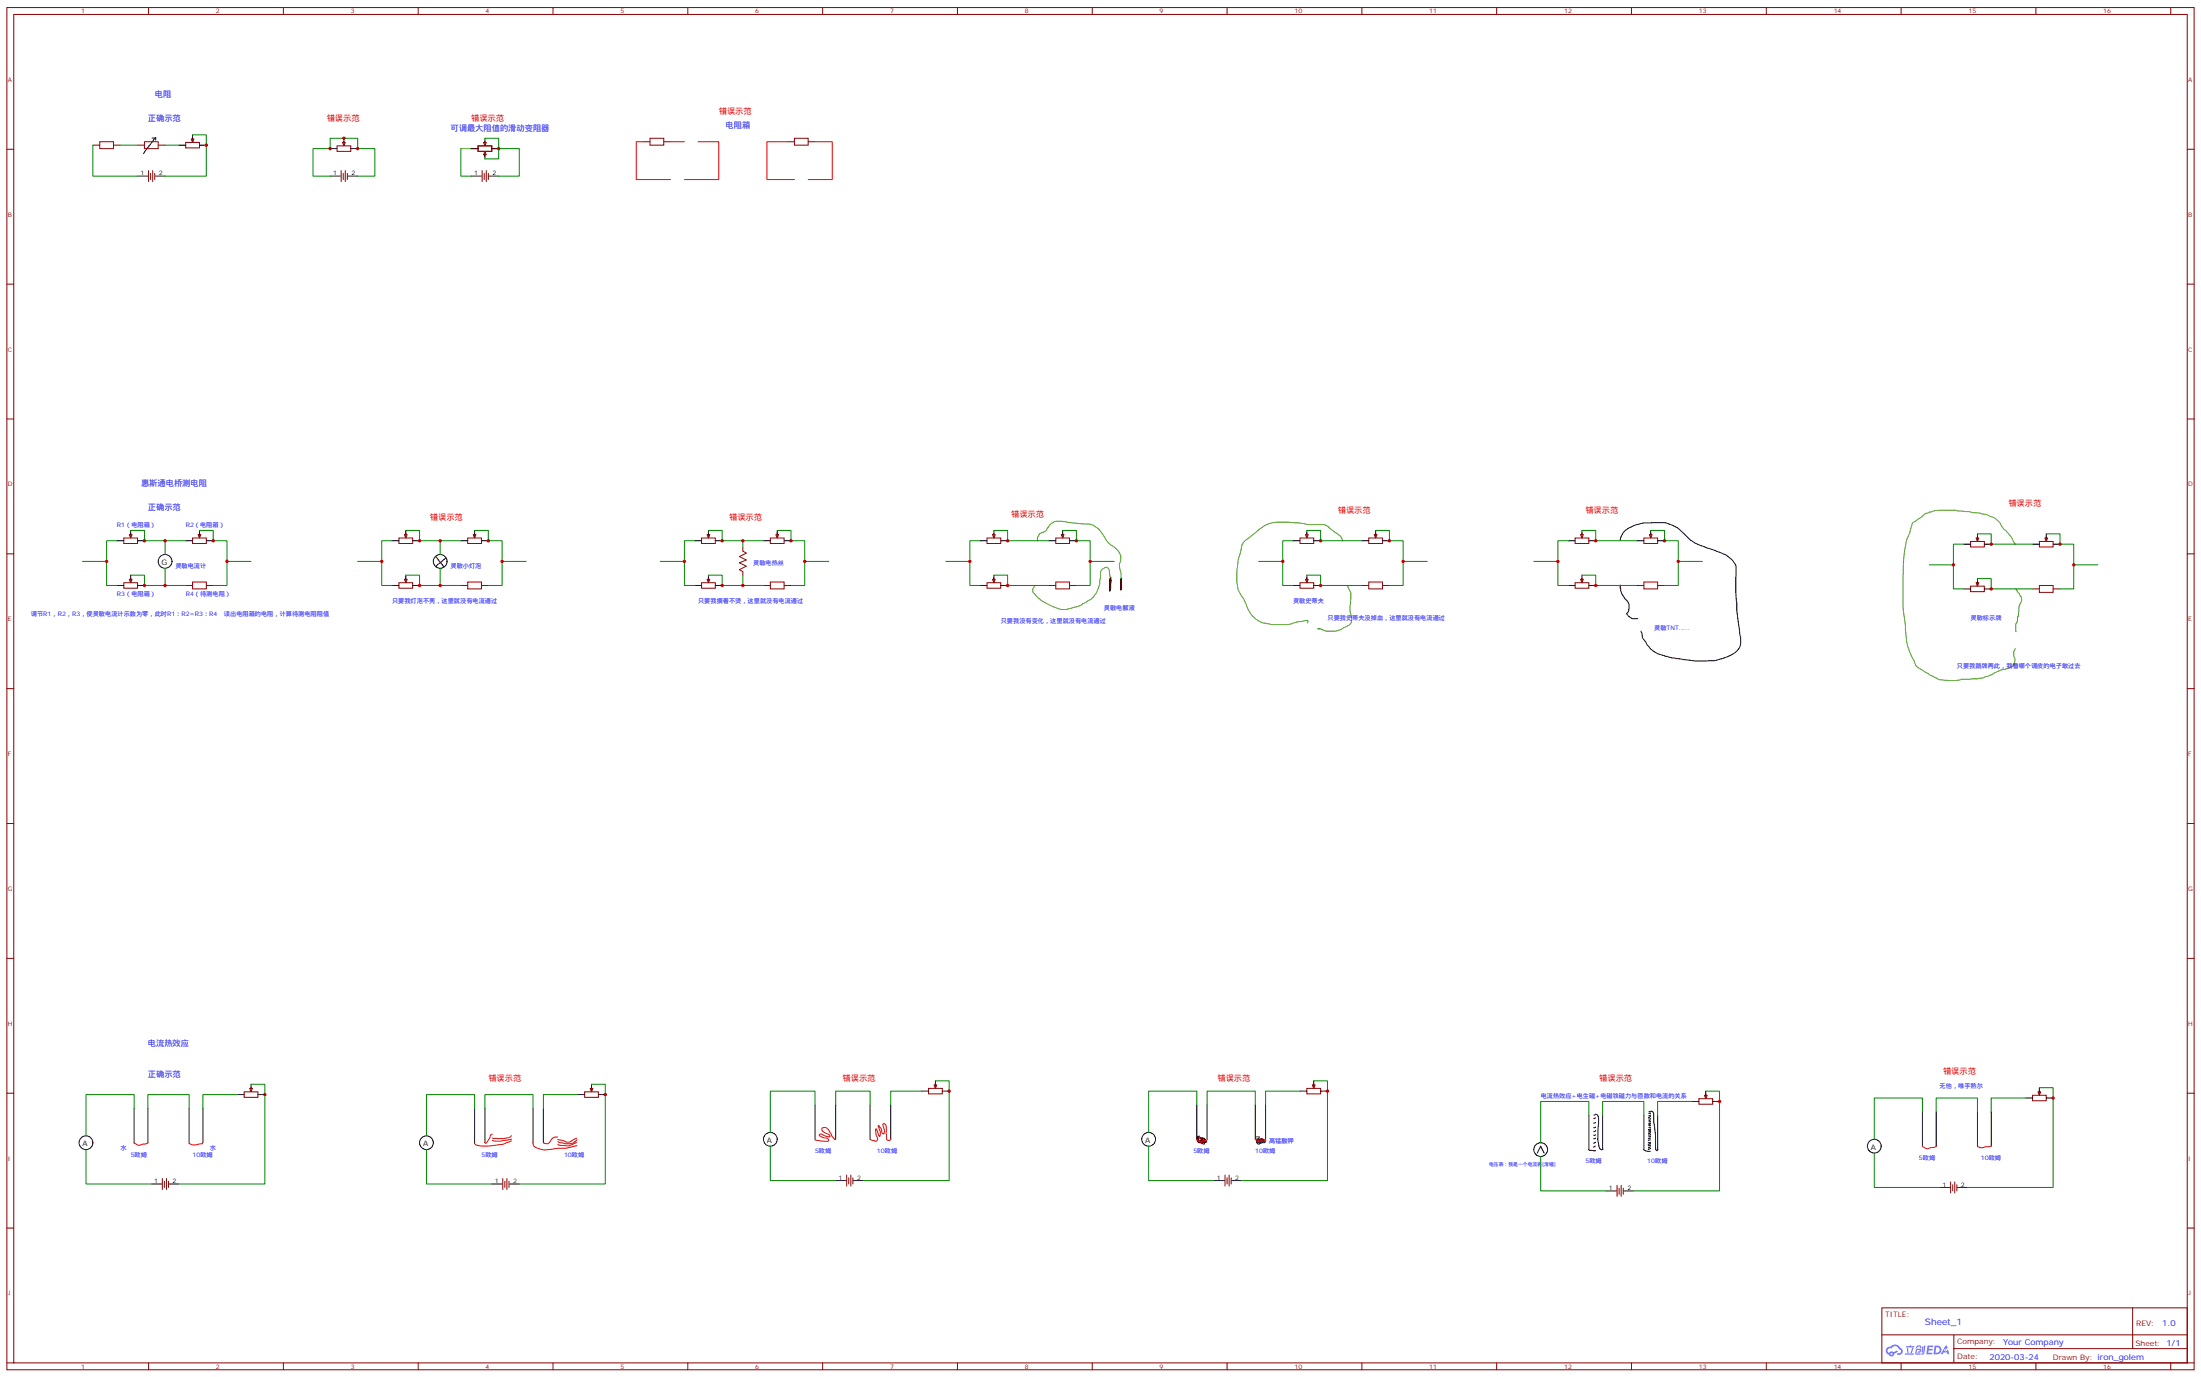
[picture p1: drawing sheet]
<svg xmlns="http://www.w3.org/2000/svg" width="1129mm" height="706mm" viewBox="0 0 1129 706" stroke-linecap="round" stroke-linejoin="round" font-family="sans-serif">
<path d="M236 76h6M532 277l1-2a5 5 0 0 1 3-3l3-3 3-2 13 2a12 12 0 0 1 12 8l3 3a7 7 0 0 1 4 10l1 7M688 277a9 9 0 0 0-5-5l-4-3h-7l-6-1h-10a24 24 0 0 0-15 7 9 9 0 0 0-5 9l-1 2a51 51 0 0 0 0 15l3 7a18 18 0 0 0 10 12h4h9l9-2h1v1M1034 279l-2-4-9-9a50 50 0 0 0-19-4h-9a21 21 0 0 0-12 5 4 4 0 0 0-3 5 57 57 0 0 0-4 24v14l1 8a46 46 0 0 0 5 23l2 2a25 25 0 0 0 21 6l5-1a35 35 0 0 0 16-4l5-2 2-1 1-2-1-5 1-1M570 296l-1-3a2 2 0 0 0-2-2 2 2 0 0 0-2 1l-1 1v7l-2 4a22 22 0 0 1-15 9 24 24 0 0 1-15-7l-2-3v-1l1-2M691 300l2 4-1 9 1 6v1l-5 3-3 1h-5l-3-2h-1h1M1034 302l1 1a6 6 0 0 1 2 6l-1 2-1 7-1 2v4" fill="none" stroke="#690" stroke-width=".51"/>
<g fill="none" stroke="#000" stroke-width=".51">
<path d="M78 71h2M80 71v1M80 71l-6 8M831 277a10 10 0 0 1 9-8l3-1h11a22 22 0 0 1 13 9l4 2 8 3a16 16 0 0 1 11 8 201 201 0 0 0 3 37 9 9 0 0 1-8 10 36 36 0 0 1-21 1 33 33 0 0 1-17-5 18 18 0 0 1-5-9M224 285l4 5M229 286l-5 4M570 296l-1 7 1-7-1 1v4l1-3-1 5M570 297v1M575 296v7v-6v5v-5M831 300l1 5 4 5-1 3a2 2 0 0 0 0 2 2 2 0 0 0 1 2h1h3M69 568v18M76 568v18"/>
<path d="M97 568v18M104 568v18M243 568v18M249 568v18M273 568v18M279 568v18M418 567v17M429 567v17M446 567v17M457 567v17M614 567v17M619 567v17"/>
<path d="M644 567v17M649 567v17M815 572v17M817 572l2-1 1 1v13l1 4v1l1-1M818 573l-1 1M818 578h-1M818 576h-1M818 580h-1M822 572v17M843 572v17M846 570h1l1 1 1 18 1 1v-1v-17M846 575h.1"/>
<path d="M846 580h-1M847 574l-1 1M847 573h-1M847 576l-1 1M847 578h-1M847 579h-1M847 577h-1M847 572h-1M847 576h-1M847 574h-1M847 571h-1M986 570v18"/>
<path d="M993 570v18M1014 570v18M1021 570v18M788 591l2-3 2 3M815 590h3M818 588h-1M818 586h-1M818 584h-1M818 582h-1M843 589l1 1h2M846 589h-1M846 588h-1"/>
<path d="M846 580v1M847 586l-2 1M847 584l-2 1M847 583l-1 1M847 581h-1M847 586h-2M847 582l-1 1M847 582h-1M847 587h-2"/>
<circle cx="85" cy="288" r="4"/>
<circle cx="226" cy="288" r="4"/>
<circle cx="44" cy="586" r="4"/>
<circle cx="219" cy="586" r="4"/>
<circle cx="395" cy="584" r="4"/>
<circle cx="589" cy="584" r="4"/>
<circle cx="790" cy="589" r="4"/>
<circle cx="961" cy="588" r="4"/>
</g>
<g fill="none" stroke="#f00" stroke-width=".51">
<path d="M69 586l2 1 5-1M97 586l2 1 5-1M252 582l-2 4h-1M262 585l-4 2-8 1-5-1-2-1M262 582v1l-4 1h-5M262 584l-5 1h-4M273 586l1 2 2 1a15 15 0 0 0 10 0h4l6-2M286 583l-3 1-2 2h-2M296 586l-4 2-5-1h-1M296 584l-4 2-6-2M296 584l-2 2-2 1-6-2M429 584l-2-1-2-3a2.7 2.7 0 0 0-3-1v1l3 2 1 1-5-1h-1l2 1 2 1 1 1h-2l-5-1"/>
<path d="M457 584l-1 1-1-1v-7l-2-1v5h-1v-2l-2-2 2 3-1 3-2-4 1 6h-1l-3-1M614 584l2 2 3-2M644 584l2 1h3v-1M986 588l2 1 5-1M1021 588h-4h-3"/>
</g>
<path d="M646 585v1h1v-1h-1v1h1l-2-1a1.2 1.2 0 0 1 1-1 1.2 1.2 0 0 1 1 1v1h-2a1.7 1.7 0 0 1 1-2 1.7 1.7 0 0 1 2 1 3 3 0 0 1-4-2h2a2.3 2.3 0 0 0-1 3l1 1v-1v-1l-1-1 1 1h2l1 1h-2v-1h2l-1 1" fill="none" stroke="#606" stroke-width=".51"/>
<path d="M617 585l1-1-1-1-1 3-2-1a1 1 0 0 1 0-2 1 1 0 0 1 1 0l2 2h-1a1 1 0 0 1 1-1 1 1 0 0 1 1 1v2h-1l-1-1h1h-1h-2l1-3-1 1h1l2 2h2l-2-1h2a2.4 2.4 0 0 0-2-1 2.4 2.4 0 0 0-3 1l1 1v-1" fill="none" stroke="#603" stroke-width=".51"/>
<g fill="none" stroke="#870000" stroke-width=".51">
<path d="M4 4h1121v698h-1121zM7 7h1115v692h-1115zM76 4v3M145 4v3M214 4v3M284 4v3M353 4v3M422 4v3M491 4v3M560 4v3M629 4v3M698 4v3"/>
<path d="M768 4v3M837 4v3M906 4v3M975 4v3M1044 4v3M1113 4v3M4 77h3M1122 77h3M4 146h3M1122 146h3M4 215h3M1122 215h3"/>
<path d="M4 284h3M1122 284h3M4 353h3M1122 353h3M4 422h3M1122 422h3M4 491h3M1122 491h3M4 561h3M1122 561h3M4 630h3M1122 630h3"/>
<path d="M965 671h157v28h-157zM1094 671v21M4 699h3M76 699v3M145 699v3M214 699v3M284 699v3M353 699v3M422 699v3M491 699v3M560 699v3M629 699v3"/>
<path d="M698 699v3M768 699v3M837 699v3M906 699v3M965 684h157M975 699v3M1002 692h120M1002 684v15M1044 699v3M1113 699v3M1122 699h3"/>
</g>
<g fill="#5487ff">
<path d="M989 690h3a1.6 1.6 0 0 1-3 1v1h2h-2v2h2h-3z"/>
<path d="M998 690h1v1l-1 1a.7 .7 0 0 0-1 0 .7 .7 0 0 0 1 1 .7 .7 0 0 0 1-1l1 2h-1v-1h-2l-1 1h-1z"/>
<path d="M986 690h1l-1 4z"/>
<path d="M987 690h1l-1 4-1 1v-1z"/>
<path d="M983 690h2l1 1-2-1-1 1z"/>
<path d="M983 692h2v1l-1 1 1-2h-2v2h2v1l-3-1z"/>
<path d="M977 694h5l-5 1z"/>
<path d="M981 691l-1 3z"/>
<path d="M978 691h1v3z"/>
<path d="M978 690h2l2 1h-4z"/>
<path d="M992 690v4h1a2.4 2.4 0 0 0 3-2 2.4 2.4 0 0 0-4-2zM993 691a1.5 1.5 0 0 1 2 1 1.5 1.5 0 0 1-2 2z"/>
<path d="M968 691a2.7 2.7 0 0 0 0 3 2.7 2.7 0 0 0 3 1l1-1 1-1v-1l-2 1a1.4 1.4 0 0 0-2 1 1.3 1.3 0 0 1-1-2 1.3 1.3 0 0 1 2 0 2.3 2.3 0 0 1 2-2 2.3 2.3 0 0 1 2 2 1.1 1.1 0 0 1 1 1 1.1 1.1 0 0 1-2 1 1.9 1.9 0 0 0 3-1 1.9 1.9 0 0 0-2-2 3 3 0 0 0-5-1zM970 694a.5 .5 0 0 1 1 0 .5 .5 0 0 1-1 0z"/>
<circle cx="998" cy="692" r=".3"/>
</g>
<g fill="none" stroke="#a10000" stroke-width=".51">
<path d="M51 73h7v3h-7zM74 73h7v3h-7zM95 73h7v3h-7zM173 75h7v3h-7zM245 75h7v3h-7zM333 71h7v3h-7zM407 71h8v3h-8zM63 276h8v3h-8zM99 276h7v3h-7zM205 276h7v3h-7zM240 276h7v3h-7zM360 276h7v3h-7z"/>
<path d="M395 276h7v3h-7zM506 276h7v3h-7zM542 276h7v3h-7zM667 276h7v3h-7zM702 276h7v3h-7zM808 276h7v3h-7zM843 276h7v3h-7zM1011 278h7v2h-7zM1046 278h7v2h-7zM63 299h8v3h-8zM99 298h7v4h-7zM205 299h7v3h-7z"/>
<path d="M240 298h7v4h-7zM360 299h7v3h-7zM381 283l2 1-4 1 4 2-4 2 4 1-4 2 2 1M395 298h7v4h-7zM506 299h7v3h-7zM542 298h7v4h-7zM667 299h7v3h-7zM702 298h7v4h-7zM808 299h7v3h-7zM843 298h7v4h-7zM1011 301h7v2h-7zM1046 300h7v4h-7z"/>
<path d="M125 560h7v3h-7zM300 560h7v3h-7zM476 558h7v3h-7zM670 558h7v3h-7zM871 563h7v3h-7zM1042 562h8v2h-8z"/>
</g>
<g fill="none" stroke="#870000" stroke-width=".51">
<path d="M48 74h3M58 74h4M71 74h3M81 74h4M98 71h1v2zM99 71v2M176 73h1l-1 2zM176 72v2M248 73h1v2zM249 78v1h-1zM249 72v2M249 78v2"/>
<path d="M330 73h3M340 73h4M404 73h3M415 73h3M76 87v6M77 89v3M78 87v6M79 89v3M175 87v6M176 89v3M177 87v6M178 89v3"/>
<path d="M247 87v6M248 89v3M249 87v6M250 89v3M66 274h2l-1 2zM67 273v3M102 274h1l-1 2zM102 273v3M207 274h2l-1 2zM208 273v3M243 274h1l-1 2zM243 273v3"/>
<path d="M363 274h1l-1 2zM363 273v3M398 274h1v2zM399 273v3M509 274h1v2zM510 273v3M544 274h2l-1 2zM545 273v3M670 274h1l-1 2zM670 273v3M705 274h1v2zM706 273v3"/>
<path d="M811 274h1l-1 2zM811 273v3M846 274h1v2zM847 273v3M1014 276h1l-1 2zM1014 275v2M1049 276h1v2zM1050 275v2M66 297h2l-1 2zM67 296v2M207 297h2l-1 2zM208 296v2"/>
<path d="M363 297h1l-1 2zM363 296v2M381 281v2M381 293v2M509 297h1v2zM510 296v2M670 297h1l-1 2zM670 296v2M811 297h1l-1 2zM811 296v2M1014 299h1l-1 2zM1014 298v2"/>
<path d="M95 300h4M106 300h3M236 300h4M247 300h3M392 300h3M402 300h4M538 300h4M549 300h3M698 300h4M709 300h4M840 300h3M850 300h4"/>
<path d="M1042 302h4M1053 302h4M128 558h1v2zM129 557v3M303 558h1l-1 2zM303 557v3M479 556h1v2zM480 556v2M673 556h2l-1 2zM674 556v2M1045 560h2l-1 2zM1046 559v2"/>
<path d="M874 562h2l-1 1zM875 561v2M83 604v6M84 606v3M85 604v6M86 606v3M258 604v6M259 606v3M260 604v6M261 606v3M434 603v5M435 604v3"/>
<path d="M436 603v5M437 604v3M628 603v5M629 604v3M630 603v5M631 604v3M829 608v5M830 609v3M831 608v5M833 609v3M1000 606v6M1002 607v4"/>
<path d="M1003 606v6M1004 607v4"/>
</g>
<g fill="none" stroke="#000" stroke-width=".51">
<path d="M92 74h3M99 69v2M102 74h4M169 76h4M176 71v2M180 76h3M242 76h3M249 71v2M249 80v1M252 76h4M71 90h5M80 90h5"/>
<path d="M169 90h6M179 90h4M242 90h5M251 90h5M60 277h3M67 272v2M71 277h3M95 277h4M102 272v2M106 277h3M201 277h4M208 272v2"/>
<path d="M212 277h3M236 277h4M243 272v2M247 277h3M356 277h4M363 272v2M367 277h3M392 277h3M399 272v2M402 277h4M503 277h3M510 272v2"/>
<path d="M513 277h4M538 277h4M545 272v2M549 277h3M663 277h4M670 272v2M674 277h3M698 277h4M706 272v2M709 277h4M804 277h4M811 272v2"/>
<path d="M815 277h3M840 277h3M847 272v2M850 277h4M1007 279h4M1014 274v2M1018 279h3M1042 279h4M1050 274v2M1053 279h4M67 295v2M208 295v2"/>
<path d="M363 295v2M510 295v2M670 295v2M811 295v2M1014 297v1M60 300h3M71 300h3M201 300h4M212 300h3M356 300h4M367 300h3M503 300h3"/>
<path d="M513 300h4M663 300h4M674 300h3M804 300h4M815 300h3M1007 302h4M1018 302h3M129 556v2M303 556v2M473 560h3M480 554v2M483 560h4"/>
<path d="M667 560h3M674 554v2M677 560h4M875 560v1M1046 558v2M122 561h3M132 561h4M296 561h4M307 561h3M868 565h3M878 565h4M1039 563h3"/>
<path d="M1050 563h3M78 607h5M87 607h5M252 607h6M261 607h5M429 605h5M438 605h5M623 605h5M632 605h5M824 611h5M833 611h5M995 609h5"/>
<path d="M1004 609h5"/>
</g>
<path d="M330 73h-4v19h18M344 73h7M358 73h11v19h-18M404 73h-11v19h14M418 73h9v19h-12" fill="none" stroke="#f00" stroke-width=".51"/>
<g fill="none" stroke="#008700" stroke-width=".51">
<path d="M48 74v16h23M62 74h9M85 74h7M99 69h7v21h-21M236 76v14h6M249 71h7v5M256 76v5h-7M256 76h10v14h-10M169 90h-8v-14h8v-5h14v5h9v14h-9M60 277h-5v23h5M67 272h7v5h21M85 277v7"/>
<path d="M102 272h7v5h7v23h-7M201 277h-5v23h5M208 272h7v5h21M226 277v7M243 272h7v5h8v23h-8M356 277h-5v23h5M363 272h7v5h22M381 277v4M399 272h7v5h7v23h-7M503 277h-6v23h6M510 272h7v5h21M545 272h7v5h7v23h-7"/>
<path d="M663 277h-5v23h5M670 272h7v5h21M706 272h7v5h7v23h-7M804 277h-5v23h5M811 272h7v5h22M847 272h7v5h7v23h-7M1007 279h-5v23h5M1014 274h7v5h21M1050 274h7v5h7v23h-7M42 288h13M67 295h7v5h21M85 291v9"/>
<path d="M116 288h13M183 288h13M208 295h7v5h21M226 291v9M258 288h12M339 288h12M363 295h7v5h22M381 295v5M413 288h12M485 288h12M510 295h7v5h21M559 288h13"/>
<path d="M646 288h12M670 295h7v5h21M720 288h12M787 288h12M811 295h7v5h22M861 288h12M990 290h12M1014 297h7v5h21M1064 290h12M129 556h7v51h-44M303 556h7v51h-44M473 560h-16v7"/>
<path d="M480 554h7v51h-44M667 560h-18v7M674 554h7v51h-44M875 560h7v51h-44M1046 558h7v51h-44M69 568v-7h-25v21M76 568v-7h21v7M122 561h-18v7M243 568v-7h-24v21M249 568v-7h24v7M296 561h-17v7M418 567v-7h-23v21"/>
<path d="M429 567v-7h17v7M614 567v-7h-25v21M619 567v-7h25v7M815 572v-7h-25v21M822 572v-7h21v7M868 565h-18v7M986 570v-7h-25v21M993 570v-7h21v7M1039 563h-18v7M44 589v18h34M219 589v18h33M395 588v17h34"/>
<path d="M589 588v17h34M790 593v18h34M961 591v18h34"/>
</g>
<g fill="#c00">
<circle cx="106" cy="74" r=".9"/>
<circle cx="176" cy="71" r=".9"/>
<circle cx="183" cy="76" r=".9"/>
<circle cx="169" cy="76" r=".9"/>
<circle cx="256" cy="76" r=".9"/>
<circle cx="85" cy="277" r=".9"/>
<circle cx="85" cy="300" r=".9"/>
<circle cx="55" cy="288" r=".9"/>
<circle cx="116" cy="288" r=".9"/>
<circle cx="74" cy="277" r=".9"/>
<circle cx="109" cy="277" r=".9"/>
<circle cx="74" cy="300" r=".9"/>
<circle cx="215" cy="300" r=".9"/>
<circle cx="250" cy="277" r=".9"/>
<circle cx="215" cy="277" r=".9"/>
<circle cx="196" cy="288" r=".9"/>
<circle cx="226" cy="300" r=".9"/>
<circle cx="226" cy="277" r=".9"/>
<circle cx="258" cy="288" r=".9"/>
<circle cx="370" cy="300" r=".9"/>
<circle cx="406" cy="277" r=".9"/>
<circle cx="370" cy="277" r=".9"/>
<circle cx="351" cy="288" r=".9"/>
<circle cx="413" cy="288" r=".9"/>
<circle cx="517" cy="300" r=".9"/>
<circle cx="552" cy="277" r=".9"/>
<circle cx="517" cy="277" r=".9"/>
<circle cx="497" cy="288" r=".9"/>
<circle cx="559" cy="288" r=".9"/>
<circle cx="677" cy="300" r=".9"/>
<circle cx="713" cy="277" r=".9"/>
<circle cx="677" cy="277" r=".9"/>
<circle cx="658" cy="288" r=".9"/>
<circle cx="720" cy="288" r=".9"/>
<circle cx="818" cy="300" r=".9"/>
<circle cx="854" cy="277" r=".9"/>
<circle cx="818" cy="277" r=".9"/>
<circle cx="799" cy="288" r=".9"/>
<circle cx="861" cy="288" r=".9"/>
<circle cx="1064" cy="290" r=".9"/>
<circle cx="1002" cy="290" r=".9"/>
<circle cx="1021" cy="279" r=".9"/>
<circle cx="1057" cy="279" r=".9"/>
<circle cx="1021" cy="302" r=".9"/>
<circle cx="136" cy="561" r=".9"/>
<circle cx="310" cy="561" r=".9"/>
<circle cx="487" cy="560" r=".9"/>
<circle cx="681" cy="560" r=".9"/>
<circle cx="882" cy="565" r=".9"/>
<circle cx="1053" cy="563" r=".9"/>
<circle cx="381" cy="277" r=".9"/>
<circle cx="381" cy="300" r=".9"/>
</g>
<text font-size="4.6" fill="#00f" x="987" y="680">Sheet_1</text>
<g font-size="4.2" fill="#00f">
<text x="79" y="50">电阻</text>
<text x="76" y="62">正确示范</text>
<text x="372" y="66">电阻箱</text>
<text x="231" y="67">可调最大阻值的滑动变阻器</text>
<text x="72" y="249">惠斯通电桥测电阻</text>
<text x="76" y="261">正确示范</text>
<text x="76" y="537">电流热效应</text>
<text x="76" y="552">正确示范</text>
<text x="1109" y="680">1.0</text>
<text x="1027" y="689">Your Company</text>
<text x="1020" y="697">2020-03-24</text>
</g>
<g font-size="4.2" fill="#f00">
<text x="369" y="59">错误示范</text>
<text x="168" y="62">错误示范</text>
<text x="242" y="62">错误示范</text>
<text x="686" y="263">错误示范</text>
<text x="813" y="263">错误示范</text>
<text x="1030" y="260">错误示范</text>
<text x="220" y="267">错误示范</text>
<text x="374" y="267">错误示范</text>
<text x="519" y="265">错误示范</text>
<text x="997" y="551">错误示范</text>
<text x="250" y="554">错误示范</text>
<text x="432" y="554">错误示范</text>
<text x="624" y="554">错误示范</text>
<text x="820" y="554">错误示范</text>
</g>
<g font-size="3.9">
<text x="83" y="290">G</text>
<text x="42" y="588">A</text>
<text x="217" y="588">A</text>
<text x="393" y="586">A</text>
<text x="587" y="586">A</text>
<text x="960" y="589">A</text>
</g>
<g font-size="3.9" fill="#800">
<text x="967" y="675">TITLE:</text>
<text x="1096" y="680">REV:</text>
<text x="1004" y="689">Company:</text>
<text x="1095" y="690">Sheet: 1/1</text>
<text x="1004" y="697">Date:</text>
<text x="1053" y="697">Drawn By: iron_golem</text>
</g>
<g font-size="3.2" fill="#800">
<text x="42" y="7">1</text>
<text x="111" y="7">2</text>
<text x="180" y="7">3</text>
<text x="249" y="7">4</text>
<text x="318" y="7">5</text>
<text x="387" y="7">6</text>
<text x="456" y="7">7</text>
<text x="526" y="7">8</text>
<text x="595" y="7">9</text>
<text x="664" y="7">10</text>
<text x="733" y="7">11</text>
<text x="802" y="7">12</text>
<text x="871" y="7">13</text>
<text x="941" y="7">14</text>
<text x="1010" y="7">15</text>
<text x="1079" y="7">16</text>
<text x="4" y="42">A</text>
<text x="1122" y="42">A</text>
<text x="4" y="111">B</text>
<text x="1122" y="111">B</text>
<text x="4" y="180">C</text>
<text x="1122" y="180">C</text>
<text x="4" y="249">D</text>
<text x="1122" y="249">D</text>
<text x="4" y="319">E</text>
<text x="1122" y="319">E</text>
<text x="4" y="388">F</text>
<text x="1122" y="388">F</text>
<text x="4" y="457">G</text>
<text x="1122" y="457">G</text>
<text x="4" y="526">H</text>
<text x="1122" y="526">H</text>
<text x="4" y="595">I</text>
<text x="1122" y="595">I</text>
<text x="4" y="664">J</text>
<text x="1122" y="664">J</text>
<text x="42" y="702">1</text>
<text x="111" y="702">2</text>
<text x="180" y="702">3</text>
<text x="249" y="702">4</text>
<text x="318" y="702">5</text>
<text x="387" y="702">6</text>
<text x="456" y="702">7</text>
<text x="526" y="702">8</text>
<text x="595" y="702">9</text>
<text x="664" y="702">10</text>
<text x="733" y="702">11</text>
<text x="802" y="702">12</text>
<text x="871" y="702">13</text>
<text x="941" y="702">14</text>
<text x="1010" y="702">15</text>
<text x="1079" y="702">16</text>
</g>
<g font-size="3.2">
<text x="72" y="90">1</text>
<text x="81" y="90">2</text>
<text x="171" y="90">1</text>
<text x="180" y="90">2</text>
<text x="243" y="90">1</text>
<text x="253" y="90">2</text>
<text x="430" y="605">1</text>
<text x="440" y="605">2</text>
<text x="624" y="605">1</text>
<text x="634" y="605">2</text>
<text x="79" y="607">1</text>
<text x="89" y="607">2</text>
<text x="254" y="607">1</text>
<text x="263" y="607">2</text>
<text x="825" y="610">1</text>
<text x="835" y="610">2</text>
<text x="996" y="609">1</text>
<text x="1006" y="609">2</text>
</g>
<g font-size="3.2" fill="#00f">
<text x="60" y="270">R1（电阻箱）</text>
<text x="95" y="270">R2（电阻箱）</text>
<text x="90" y="291">灵敏电流计</text>
<text x="231" y="291">灵敏小灯泡</text>
<text x="386" y="290">灵敏电热丝</text>
<text x="60" y="306">R3（电阻箱）</text>
<text x="95" y="306">R4（待测电阻）</text>
<text x="201" y="309">只要我灯泡不亮，这里就没有电流通过</text>
<text x="358" y="309">只要我摸着不烫，这里就没有电流通过</text>
<text x="663" y="309">灵敏史蒂夫</text>
<text x="16" y="316">调节R1，R2，R3，使灵敏电流计示数为零，此时R1：R2=R3：R4</text>
<text x="115" y="316">读出电阻箱的电阻，计算待测电阻阻值</text>
<text x="566" y="313">灵敏电解液</text>
<text x="681" y="318">只要我史蒂夫没掉血，这里就没有电流通过</text>
<text x="1011" y="318">灵敏标示牌</text>
<text x="513" y="320">只要我没有变化，这里就没有电流通过</text>
<text x="848" y="323">灵敏TNT.....</text>
<text x="1004" y="343">只要我路牌再此，我看哪个调皮的电子敢过去</text>
<text x="995" y="558">无他，唯手熟尔</text>
<text x="790" y="563">电流热效应+电生磁+电磁铁磁力与匝数和电流的关系</text>
<text x="651" y="586">高锰酸钾</text>
<text x="62" y="589">水</text>
<text x="67" y="593">5欧姆</text>
<text x="99" y="593">10欧姆</text>
<text x="108" y="589">水</text>
<text x="247" y="593">5欧姆</text>
<text x="289" y="593">10欧姆</text>
<text x="418" y="591">5欧姆</text>
<text x="450" y="591">10欧姆</text>
<text x="612" y="591">5欧姆</text>
<text x="644" y="591">10欧姆</text>
<text x="813" y="597">5欧姆</text>
<text x="845" y="597">10欧姆</text>
<text x="984" y="595">5欧姆</text>
<text x="1016" y="595">10欧姆</text>
</g>
<text font-size="2.5" fill="#00f" x="764" y="598">电压表：我是一个电流表[滑稽]</text>
</svg>
